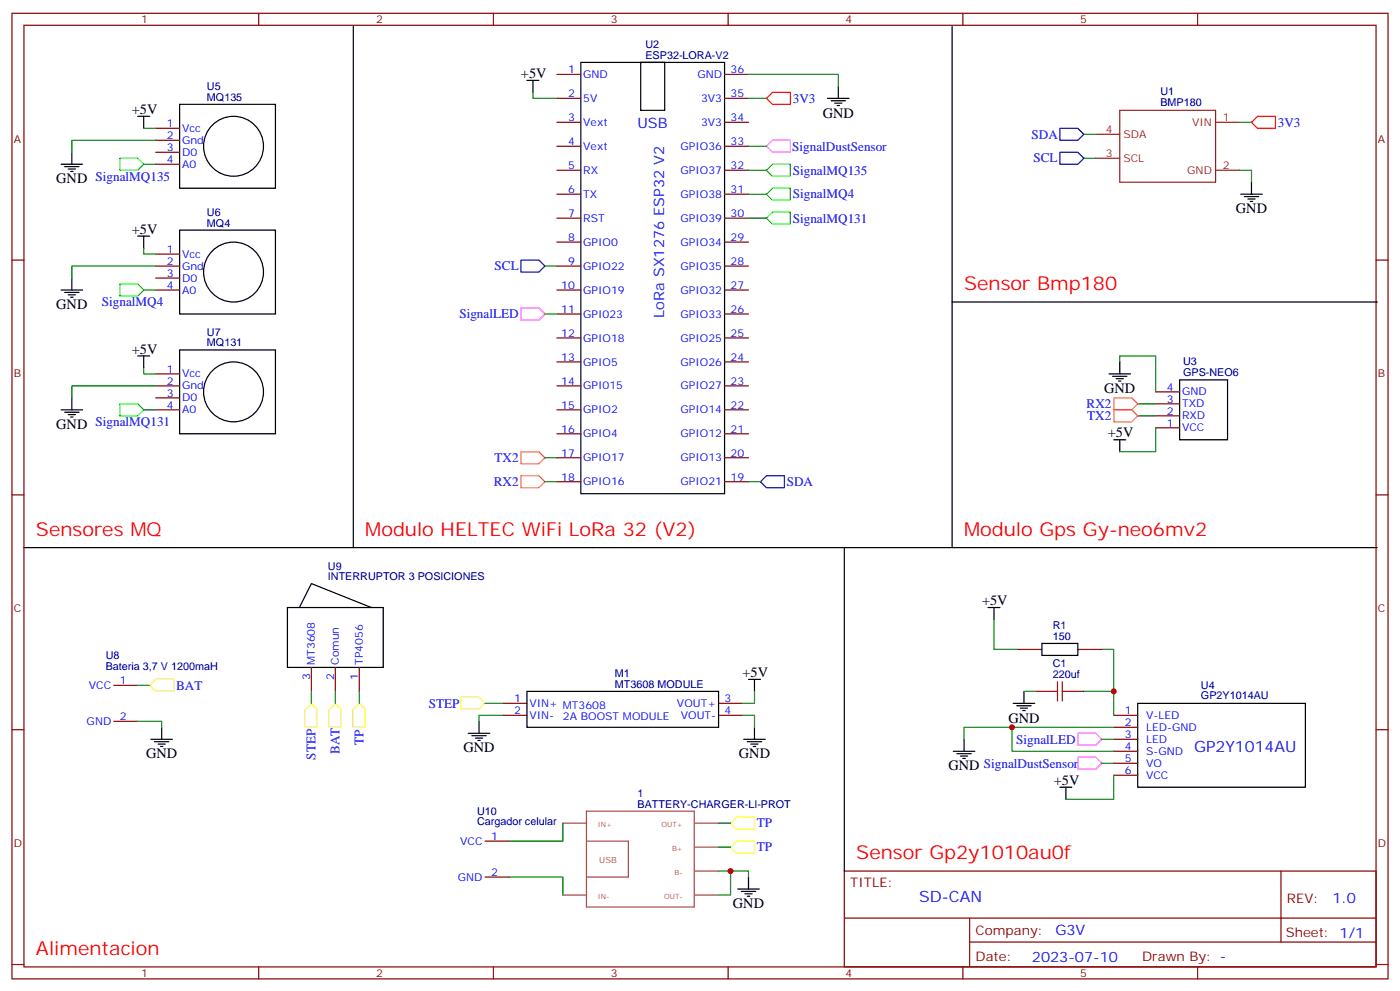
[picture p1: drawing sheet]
<svg xmlns="http://www.w3.org/2000/svg" width="412mm" height="292mm" viewBox="0 0 412 292" stroke-linecap="round" stroke-linejoin="round" font-family="sans-serif">
<g fill="none" stroke="#870000" stroke-width=".35">
<path d="M3.5 3.9h405.4v284.4h-405.4zM7.1 7.4h398.2v277.3h-398.2zM76.2 3.9v3.5M145.3 3.9v3.5M214.5 3.9v3.5M283.6 3.9v3.5M352.8 3.9v3.5M45.9 37.8h7M164 21.9h7.1M164 29h7.1M164 36h7.1M213.4 21.9h7.1"/>
<path d="M213.4 29h7.1M213.4 36h7.1M45.9 41.3h7M45.9 44.8h7M45.9 48.4h7M164 43.1h7.1M164 50.1h7.1M164 57.2h7.1M213.4 43.1h7.1M213.4 50.1h7.1M213.4 57.2h7.1M3.5 76.6h3.6"/>
<path d="M45.9 78.4h7M45.9 74.8h7M164 64.2h7.1M164 71.3h7.1M164 78.4h7.1M213.4 64.2h7.1M213.4 71.3h7.1M213.4 78.4h7.1M405.3 76.6h3.6M45.9 85.4h7M45.9 81.9h7M164 85.4h7.1"/>
<path d="M164 92.5h7.1M164 99.5h7.1M213.4 85.4h7.1M213.4 92.5h7.1M213.4 99.5h7.1M45.9 113.6h7M45.9 110.1h7M45.9 117.2h7M164 106.6h7.1M164 113.6h7.1M213.4 106.6h7.1M213.4 113.6h7.1"/>
<path d="M340.4 118.9h7.1M340.4 115.4h7.1M45.9 120.7h7M164 120.7h7.1M164 127.7h7.1M164 134.8h7.1M213.4 120.7h7.1M213.4 127.7h7.1M213.4 134.8h7.1M340.4 122.4h7.1M340.4 126h7.1M3.5 145.7h3.6"/>
<path d="M164 141.9h7.1M213.4 141.9h7.1M405.3 145.7h3.6M91.7 196.5v7.1M98.8 196.5v7.1M105.8 196.5v7.1M299.9 191.2h7M317.5 191.2h7.1M3.5 214.9h3.6M33.5 201.8h7.1M33.5 212.4h7.1M148.2 210.6h7"/>
<path d="M148.2 207.1h7M211.7 210.6h7M211.7 207.1h7M305.2 203.6h3.5M315.7 203.6h3.6M328.1 210.6h7M328.1 214.2h7M328.1 217.7h7M405.3 214.9h3.6M328.1 221.2h7M328.1 224.8h7M328.1 228.3h7"/>
<path d="M142.9 247.7h7M142.9 258.3h7M248.7 256.5h156.6v28.2h-156.6zM377.3 256.5v20.9M248.7 270.4h156.5M285.6 277.4h119.6M285.6 270.4v14.1M3.5 284h3.6M76.2 284.7v3.6M145.3 284.7v3.6M214.5 284.7v3.6M283.6 284.7v3.6"/>
<path d="M352.8 284.7v3.6M405.3 284h3.6"/>
</g>
<g fill="none" stroke="#000" stroke-width=".35">
<path d="M104.1 7.8v153.5M171.1 18.4h42.3v127h-42.3zM188.7 18.4h7.1v14.1h-7.1zM280.5 7.8v153.5M40.6 34.3h3.5M42.3 34.3v3.5M52.9 30.7h28.2v24.7h-28.2zM155.2 23.7h3.5M157 23.7v3.5M243.8 29h6.3M244.8 29.7h4.3M245.9 30.4h2.1"/>
<path d="M246.6 31.1h.7M246.9 25.4v3.6M18 48.4h6.3M19 49.1h4.3M20.1 49.8h2.1M20.8 50.5h.7M21.2 44.8v3.6M365.5 57.2h6.3M366.5 57.9h4.3M367.6 58.6h2.1M368.3 59.3h.7M368.7 53.7v3.5"/>
<path d="M40.6 69.5h3.5M42.3 69.5v3.6M52.9 67.8h28.2v24.7h-28.2zM18 85.4h6.3M19 86.1h4.3M20.1 86.8h2.1M20.8 87.5h.7M21.2 81.9v3.5M280.5 88.9h125.2M21.2 117.2v3.5M40.6 104.8h3.5M42.3 104.8v3.5"/>
<path d="M52.9 103h28.2v24.7h-28.2zM326.7 110.1h6.3M327.7 110.8h4.3M328.8 111.5h2.1M329.5 112.2h.7M329.8 106.6v3.5M347.5 111.9h14.1v17.6h-14.1zM18 120.7h6.3M19 121.4h4.3M20.1 122.1h2.1M20.8 122.8h.7M328.1 129.5h3.5"/>
<path d="M329.8 129.5v3.5M7.1 161.3h398.6M84.7 178.9h28.2v17.6h-28.2zM88.2 178.9l3.5-7.1 17.7 7.1M248.7 161.3v95.2M291 178.9h3.6M292.8 178.9v3.5M306.9 189.5h10.6v3.5h-10.6zM44.4 217.7h6.4M45.5 218.4h4.2M46.6 219.1h2.1M47.3 219.8h.7"/>
<path d="M47.6 214.2v3.5M137.9 215.9h6.4M139 216.6h4.2M140.1 217.3h2.1M140.8 218.1h.7M141.1 212.4v3.5M155.2 203.6h56.5v10.6h-56.5zM219.1 217.7h6.3M220.1 218.4h4.3M220.5 200.1h3.5M221.2 219.1h2.1M221.9 219.8h.7"/>
<path d="M222.2 200.1v3.5M222.2 214.2v3.5M284 217.7v3.5M298.4 207.1h6.4M299.5 207.8h4.2M300.6 208.5h2.1M301.3 209.2h.7M301.6 203.6v3.5M335.1 207.1h49.4v24.7h-49.4zM280.8 221.2h6.4M281.9 221.9h4.2M282.9 222.6h2.1"/>
<path d="M283.6 223.3h.7M312.2 231.8h3.5M314 231.8v3.5M220.5 258.3v3.5M217.3 261.8h6.4M218.4 262.5h4.2M219.4 263.2h2.1M220.1 263.9h.7"/>
<circle cx="68.8" cy="43.1" r="8.8"/>
<circle cx="68.8" cy="80.1" r="8.8"/>
<circle cx="68.8" cy="115.4" r="8.8"/>
</g>
<path d="M322.8 39.5h7M329.8 32.5h28.3v21.2h-28.3zM358.1 36h7M322.8 46.6h7M358.1 50.1h7" fill="none" stroke="#8c2424" stroke-width=".35"/>
<g fill="none" stroke="#008700" stroke-width=".35">
<path d="M42.3 37.8h3.6M157 27.2v1.8h7M220.5 21.9h26.4v3.5M220.5 29h5.3M319.3 39.5h3.5M365.1 36h3.6M42.3 48.4h3.6M45.9 41.3h-24.7v3.5M220.5 43.1h5.3M220.5 50.1h5.3M220.5 57.2h5.3M319.3 46.6h3.5"/>
<path d="M365.1 50.1h3.6v3.6M42.3 73.1v1.7h3.6M45.9 78.4h-24.7v3.5M160.5 78.4h3.5M220.5 64.2h5.3M42.3 85.4h3.6M160.5 92.5h3.5M42.3 108.3v1.8h3.6M45.9 113.6h-24.7v3.6M329.8 106.6v-1.8h10.6v10.6M335.1 118.9h5.3M42.3 120.7h3.6"/>
<path d="M160.5 134.8h3.5M335.1 122.4h5.3M340.4 126v7h-10.6M160.5 141.9h3.5M220.5 141.9h3.5M292.8 182.4v8.8h7.1M324.6 191.2h3.5v19.4M40.6 212.4h7v1.8M40.6 201.8h3.5M91.7 203.6v3.5M98.8 203.6v3.5M105.8 203.6v3.5"/>
<path d="M142.9 207.1h5.3M148.2 210.6h-7.1v1.8M218.7 210.6h3.5v3.6M222.2 203.6v3.5h-3.5M298.1 214.2v7h30M301.6 203.6h3.6M319.3 203.6h8.8M324.6 217.7h3.5M328.1 214.2h-44.1v3.5M324.6 224.8h3.5M328.1 228.3v7h-14.1M149.9 258.3h15.9v5.3"/>
<path d="M165.8 242.4v5.3h-15.9M211.7 256.5h8.8v1.8M211.7 242.4h3.5M211.7 249.4h3.5M215.2 256.5v7.1h-3.5"/>
</g>
<path d="M225.8 29l1.7-1.8h5.3v3.5h-5.3zM370.4 34.3h5.3v3.5h-5.3l-1.7-1.8z" fill="none" stroke="#f00" stroke-width=".35"/>
<path d="M312.2 37.8h5.3l1.8 1.7-1.8 1.8h-5.3zM312.2 44.8h5.3l1.8 1.8-1.8 1.8h-5.3zM153.5 76.6h5.2l1.8 1.8-1.8 1.7h-5.2zM224 141.9l1.8-1.8h5.3v3.5h-5.3z" fill="none" stroke="#009" stroke-width=".35"/>
<path d="M328.1 117.2h5.3l1.7 1.7-1.7 1.8h-5.3zM153.5 133h5.2l1.8 1.8-1.8 1.8h-5.2zM328.1 120.7h5.3l1.7 1.7-1.7 1.8h-5.3zM153.5 140.1h5.2l1.8 1.8-1.8 1.7h-5.2z" fill="none" stroke="#f90" stroke-width=".35"/>
<path d="M225.8 43.1l1.7-1.8h5.3v3.5h-5.3zM153.5 90.7h5.2l1.8 1.8-1.8 1.7h-5.2zM317.5 215.9h5.3l1.8 1.8-1.8 1.8h-5.3zM317.5 223h5.3l1.8 1.8-1.8 1.7h-5.3z" fill="none" stroke="#f0f" stroke-width=".35"/>
<path d="M308.7 203.6h2.8M311.5 200.8v5.6M312.9 203.6h2.8M312.9 200.8v5.6" fill="none" stroke="#a10000" stroke-width=".35"/>
<path d="M35.3 46.6h5.3l1.7 1.8-1.7 1.7h-5.3zM225.8 50.1l1.7-1.7h5.3v3.5h-5.3zM225.8 57.2l1.7-1.8h5.3v3.5h-5.3zM225.8 64.2l1.7-1.7h5.3v3.5h-5.3zM35.3 83.6h5.3l1.7 1.8-1.7 1.8h-5.3zM35.3 118.9h5.3l1.7 1.8-1.7 1.7h-5.3z" fill="none" stroke="#0f0" stroke-width=".35"/>
<path d="M172.8 238.9h31.7v28.2h-31.7zM165.8 242.4h6.9M172.8 247.7h12.3v10.6h-12.3M204.7 242.4h7M204.7 249.4h7M204.7 256.5h7M165.8 263.6h6.9M204.7 263.6h7" fill="none" stroke="#a64a4a" stroke-width=".35"/>
<path d="M44.1 201.8l1.8-1.7h5.3v3.5h-5.3zM90 208.9l1.7-1.8 1.8 1.8v5.3h-3.5zM97 208.9l1.8-1.8 1.7 1.8v5.3h-3.5zM104.1 208.9l1.7-1.8 1.8 1.8v5.3h-3.5zM135.8 205.4h5.3l1.8 1.7-1.8 1.8h-5.3zM215.2 242.4l1.8-1.8h5.2v3.6h-5.2zM215.2 249.4l1.8-1.7h5.2v3.5h-5.2z" fill="none" stroke="#ff0" stroke-width=".35"/>
<g fill="#c00">
<circle cx="328.1" cy="203.6" r=".88"/>
<circle cx="298.1" cy="214.2" r=".88"/>
<circle cx="215.2" cy="256.5" r=".88"/>
</g>
<g font-size="5.6" fill="#f00">
<text x="284" y="85.4">Sensor Bmp180</text>
<text x="10.6" y="157.7">Sensores MQ</text>
<text x="107.6" y="157.7">Modulo HELTEC WiFi LoRa 32 (V2)</text>
<text x="284" y="157.7">Modulo Gps Gy-neo6mv2</text>
<text x="252.2" y="253">Sensor Gp2y1010au0f</text>
<text x="10.6" y="281.2">Alimentacion</text>
</g>
<g font-size="4.6" fill="#00f">
<text x="351.7" y="221.6">GP2Y1014AU</text>
<text x="270.8" y="265.5">SD-CAN</text>
</g>
<g font-size="4.2">
<text x="153.5" y="23">+5V</text>
<text x="38.8" y="33.5">+5V</text>
<text x="242.4" y="34.6">GND</text>
<text x="16.6" y="54">GND SignalMQ135</text>
<text x="364.1" y="62.8">GND</text>
<text x="38.8" y="68.8">+5V</text>
<text x="16.6" y="91.1">GND</text>
<text x="38.8" y="104.1">+5V</text>
<text x="325.3" y="115.7">GND</text>
<text x="16.6" y="126.3">GND SignalMQ131</text>
<text x="326.3" y="128.8">+5V</text>
<text x="289.3" y="178.2">+5V</text>
<text x="218.7" y="199.4">+5V</text>
<text x="297" y="212.8">GND</text>
<text x="136.5" y="221.6">GND</text>
<text x="43" y="223.3">GND</text>
<text x="217.7" y="223.3">GND</text>
<text x="279.4" y="226.9">GND SignalDustSensor</text>
<text x="310.4" y="231.1">+5V</text>
<text x="215.9" y="267.4">GND</text>
</g>
<g font-size="4.2" fill="#00f">
<text x="187.8" y="37.7">USB</text>
<text x="195.6" y="93.5" transform="rotate(-90 195.6 93.5)">LoRa SX1276 ESP32 V2</text>
<text x="392.5" y="265.8">1.0</text>
<text x="310.9" y="275.3">G3V</text>
<text x="304" y="283.1">2023-07-10</text>
</g>
<g font-size="3.9" fill="#00f">
<text x="233.5" y="30.2">3V3</text>
<text x="303.9" y="40.9">SDA</text>
<text x="376.4" y="37.3">3V3</text>
<text x="233.4" y="44.3">SignalDustSensor</text>
<text x="304.4" y="47.9">SCL</text>
<text x="233.5" y="51.4">SignalMQ135</text>
<text x="233.5" y="58.4">SignalMQ4</text>
<text x="233.5" y="65.5">SignalMQ131</text>
<text x="145.7" y="79.6">SCL</text>
<text x="30" y="90.2">SignalMQ4</text>
<text x="135.3" y="93.7">SignalLED</text>
<text x="320.1" y="120.2">RX2</text>
<text x="320.3" y="123.7">TX2</text>
<text x="145.7" y="136">TX2</text>
<text x="145.5" y="143.1">RX2</text>
<text x="231.8" y="143.1">SDA</text>
<text x="51.9" y="203.1">BAT</text>
<text x="126.3" y="208.4">STEP</text>
<text x="100" y="222" transform="rotate(-90 100 222)">BAT</text>
<text x="107.1" y="219.3" transform="rotate(-90 107.1 219.3)">TP</text>
<text x="299.4" y="219">SignalLED</text>
<text x="93" y="223.7" transform="rotate(-90 93 223.7)">STEP</text>
<text x="222.9" y="243.7">TP</text>
<text x="222.9" y="250.7">TP</text>
</g>
<g font-size="3.9" fill="#800">
<text x="250.5" y="261.1">TITLE:</text>
<text x="379.1" y="265.8">REV:</text>
<text x="287.4" y="275.3">Company:</text>
<text x="378.7" y="275.9">Sheet: 1/1</text>
<text x="287.4" y="283">Date:</text>
<text x="336.4" y="283.1">Drawn By: -</text>
</g>
<g font-size="3.2" fill="#800">
<text x="41.6" y="6.9">1</text>
<text x="110.8" y="6.9">2</text>
<text x="179.9" y="6.9">3</text>
<text x="249.1" y="6.9">4</text>
<text x="318.2" y="6.9">5</text>
<text x="4.1" y="42">A</text>
<text x="405.9" y="42">A</text>
<text x="4.1" y="111.2">B</text>
<text x="405.9" y="111.2">B</text>
<text x="4.1" y="180.3">C</text>
<text x="405.9" y="180.3">C</text>
<text x="4.1" y="249.4">D</text>
<text x="405.9" y="249.4">D</text>
<text x="41.6" y="287.7">1</text>
<text x="110.8" y="287.7">2</text>
<text x="179.9" y="287.7">3</text>
<text x="249.1" y="287.7">4</text>
<text x="318.2" y="287.7">5</text>
</g>
<g font-size="3.2" fill="#000080">
<text x="190.1" y="17.3">ESP32-LORA-V2</text>
<text x="190.1" y="14.1">U2</text>
<text x="61" y="29.7">MQ135</text>
<text x="61" y="26.6">U5</text>
<text x="341.8" y="28">U1</text>
<text x="341.8" y="31.2">BMP180</text>
<text x="61" y="63.7">U6</text>
<text x="61" y="66.7">MQ4</text>
<text x="61" y="102">MQ131</text>
<text x="61" y="99">U7</text>
<text x="348.5" y="107.6">U3</text>
<text x="348.5" y="110.8">GPS-NEO6</text>
<text x="96.6" y="167.7">U9</text>
<text x="96.6" y="170.8">INTERRUPTOR 3 POSICIONES</text>
<text x="310.1" y="185.3">R1</text>
<text x="310.1" y="188.4">150</text>
<text x="31.2" y="197.2">Bateria 3,7 V 1200maH</text>
<text x="31.2" y="194.1">U8</text>
<text x="310.1" y="196.6">C1</text>
<text x="181.2" y="202.5">MT3608 MODULE</text>
<text x="181.2" y="199.4">M1</text>
<text x="310.1" y="199.7">220uf</text>
<text x="353.8" y="202.8">U4</text>
<text x="353.8" y="205.8">GP2Y1014AU</text>
<text x="140.5" y="240">U10</text>
<text x="187.8" y="237.8">BATTERY-CHARGER-LI-PROT</text>
<text x="187.8" y="234.7">1</text>
<text x="140.5" y="243">Cargador celular</text>
</g>
<g font-size="3.2" fill="#00f">
<text x="167.3" y="21.6">1</text>
<text x="171.8" y="23">GND</text>
<text x="205.4" y="23">GND</text>
<text x="215.2" y="21.6">36</text>
<text x="167.3" y="28.6">2</text>
<text x="215.2" y="28.6">35</text>
<text x="167.3" y="35.7">3</text>
<text x="171.8" y="30">5V</text>
<text x="206.5" y="30">3V3</text>
<text x="215.2" y="35.7">34</text>
<text x="49.1" y="37.4">1</text>
<text x="49.1" y="41">2</text>
<text x="53.6" y="38.8">Vcc</text>
<text x="171.8" y="37.1">Vext</text>
<text x="206.5" y="37.1">3V3</text>
<text x="49.1" y="44.5">3</text>
<text x="53.6" y="42.4">Gnd</text>
<text x="53.6" y="45.9">D0</text>
<text x="167.3" y="42.7">4</text>
<text x="171.8" y="44.1">Vext</text>
<text x="200.5" y="44.1">GPIO36</text>
<text x="215.2" y="42.7">33</text>
<text x="49.1" y="48">4</text>
<text x="53.6" y="49.4">A0</text>
<text x="167.3" y="49.8">5</text>
<text x="171.8" y="51.2">RX</text>
<text x="200.5" y="51.2">GPIO37</text>
<text x="215.2" y="49.8">32</text>
<text x="167.3" y="56.8">6</text>
<text x="171.8" y="58.2">TX</text>
<text x="200.5" y="58.2">GPIO38</text>
<text x="215.2" y="56.8">31</text>
<text x="167.3" y="63.9">7</text>
<text x="171.8" y="65.3">RST</text>
<text x="200.5" y="65.3">GPIO39</text>
<text x="215.2" y="63.9">30</text>
<text x="167.3" y="70.9">8</text>
<text x="215.2" y="70.9">29</text>
<text x="49.1" y="74.5">1</text>
<text x="49.1" y="78">2</text>
<text x="53.6" y="75.9">Vcc</text>
<text x="167.3" y="78">9</text>
<text x="171.8" y="72.4">GPIO0</text>
<text x="200.5" y="72.4">GPIO34</text>
<text x="215.2" y="78">28</text>
<text x="49.1" y="81.5">3</text>
<text x="53.6" y="79.4">Gnd</text>
<text x="53.6" y="82.9">D0</text>
<text x="171.8" y="79.4">GPIO22</text>
<text x="200.5" y="79.4">GPIO35</text>
<text x="49.1" y="85.1">4</text>
<text x="53.6" y="86.5">A0</text>
<text x="165.3" y="85.1">10</text>
<text x="171.8" y="86.5">GPIO19</text>
<text x="200.5" y="86.5">GPIO32</text>
<text x="215.2" y="85.1">27</text>
<text x="165.3" y="92.1">11</text>
<text x="171.8" y="93.5">GPI023</text>
<text x="200.5" y="93.5">GPIO33</text>
<text x="215.2" y="92.1">26</text>
<text x="165.3" y="99.2">12</text>
<text x="171.8" y="100.6">GPIO18</text>
<text x="200.5" y="100.6">GPIO25</text>
<text x="215.2" y="99.2">25</text>
<text x="165.3" y="106.2">13</text>
<text x="171.8" y="107.6">GPIO5</text>
<text x="200.5" y="107.6">GPIO26</text>
<text x="215.2" y="106.2">24</text>
<text x="49.1" y="109.7">1</text>
<text x="49.1" y="113.3">2</text>
<text x="53.6" y="111.2">Vcc</text>
<text x="165.3" y="113.3">14</text>
<text x="215.2" y="113.3">23</text>
<text x="49.1" y="116.8">3</text>
<text x="53.6" y="114.7">Gnd</text>
<text x="53.6" y="118.2">D0</text>
<text x="171.8" y="114.7">GPI015</text>
<text x="200.5" y="114.7">GPIO27</text>
<text x="343.7" y="118.6">3</text>
<text x="343.7" y="115">4</text>
<text x="348.2" y="120">TXD</text>
<text x="348.2" y="116.5">GND</text>
<text x="49.1" y="120.3">4</text>
<text x="53.6" y="121.7">A0</text>
<text x="165.3" y="120.3">15</text>
<text x="171.8" y="121.7">GPIO2</text>
<text x="200.5" y="121.7">GPIO14</text>
<text x="215.2" y="120.3">22</text>
<text x="343.7" y="122.1">2</text>
<text x="343.7" y="125.6">1</text>
<text x="348.2" y="123.5">RXD</text>
<text x="165.3" y="127.4">16</text>
<text x="171.8" y="128.8">GPIO4</text>
<text x="200.5" y="128.8">GPIO12</text>
<text x="215.2" y="127.4">21</text>
<text x="348.2" y="127">VCC</text>
<text x="165.3" y="134.4">17</text>
<text x="171.8" y="135.9">GPIO17</text>
<text x="200.5" y="135.9">GPIO13</text>
<text x="215.2" y="134.4">20</text>
<text x="165.3" y="141.5">18</text>
<text x="171.8" y="142.9">GPIO16</text>
<text x="200.5" y="142.9">GPIO21</text>
<text x="215.2" y="141.5">19</text>
<text x="92.8" y="195.8" transform="rotate(-90 92.8 195.8)">MT3608</text>
<text x="99.8" y="195.8" transform="rotate(-90 99.8 195.8)">Comun</text>
<text x="106.9" y="195.8" transform="rotate(-90 106.9 195.8)">TP4056</text>
<text x="26.2" y="202.9">VCC</text>
<text x="35.3" y="201.5">1</text>
<text x="91.4" y="200.3" transform="rotate(-90 91.4 200.3)">3</text>
<text x="98.4" y="200.3" transform="rotate(-90 98.4 200.3)">2</text>
<text x="105.5" y="200.3" transform="rotate(-90 105.5 200.3)">1</text>
<text x="151.4" y="206.8">1</text>
<text x="155.9" y="208.2">VIN+ MT3608</text>
<text x="199.4" y="208.2">VOUT+</text>
<text x="213.4" y="206.8">3</text>
<text x="25.5" y="213.5">GND</text>
<text x="35.3" y="212.1">2</text>
<text x="151.4" y="210.3">2</text>
<text x="155.9" y="211.7">VIN-</text>
<text x="165.8" y="212.1">2A BOOST MODULE</text>
<text x="200.6" y="211.7">VOUT-</text>
<text x="213.4" y="210.3">4</text>
<text x="331.4" y="210.3">1</text>
<text x="331.4" y="213.8">2</text>
<text x="337.6" y="211.7">V-LED</text>
<text x="337.6" y="215.2">LED-GND</text>
<text x="331.4" y="217.3">3</text>
<text x="331.4" y="220.9">4</text>
<text x="337.6" y="218.8">LED</text>
<text x="331.4" y="224.4">5</text>
<text x="331.4" y="227.9">6</text>
<text x="337.6" y="222.3">S-GND</text>
<text x="337.6" y="225.8">VO</text>
<text x="337.6" y="229.3">VCC</text>
<text x="135.6" y="248.7">VCC</text>
<text x="144.6" y="247.3">1</text>
<text x="144.6" y="257.9">2</text>
<text x="134.9" y="259.3">GND</text>
</g>
<g font-size="3.2" fill="#8d2323">
<text x="360.2" y="35.7">1</text>
<text x="325.7" y="39.2">4</text>
<text x="330.9" y="40.6">SDA</text>
<text x="351.1" y="37.1">VIN</text>
<text x="325.7" y="46.2">3</text>
<text x="330.9" y="47.7">SCL</text>
<text x="349.7" y="51.2">GND</text>
<text x="360.2" y="49.8">2</text>
</g>
<text font-size="2.5" fill="#a54b4b" x="176.5" y="254.2">USB</text>
<g font-size="2.1" fill="#a54b4b">
<text x="176.1" y="243.4">IN+</text>
<text x="194.9" y="243.4">OUT+</text>
<text x="198" y="250.5">B+</text>
<text x="198.7" y="257.5">B-</text>
<text x="176.1" y="264.6">IN-</text>
<text x="195.7" y="264.6">OUT-</text>
</g>
</svg>
